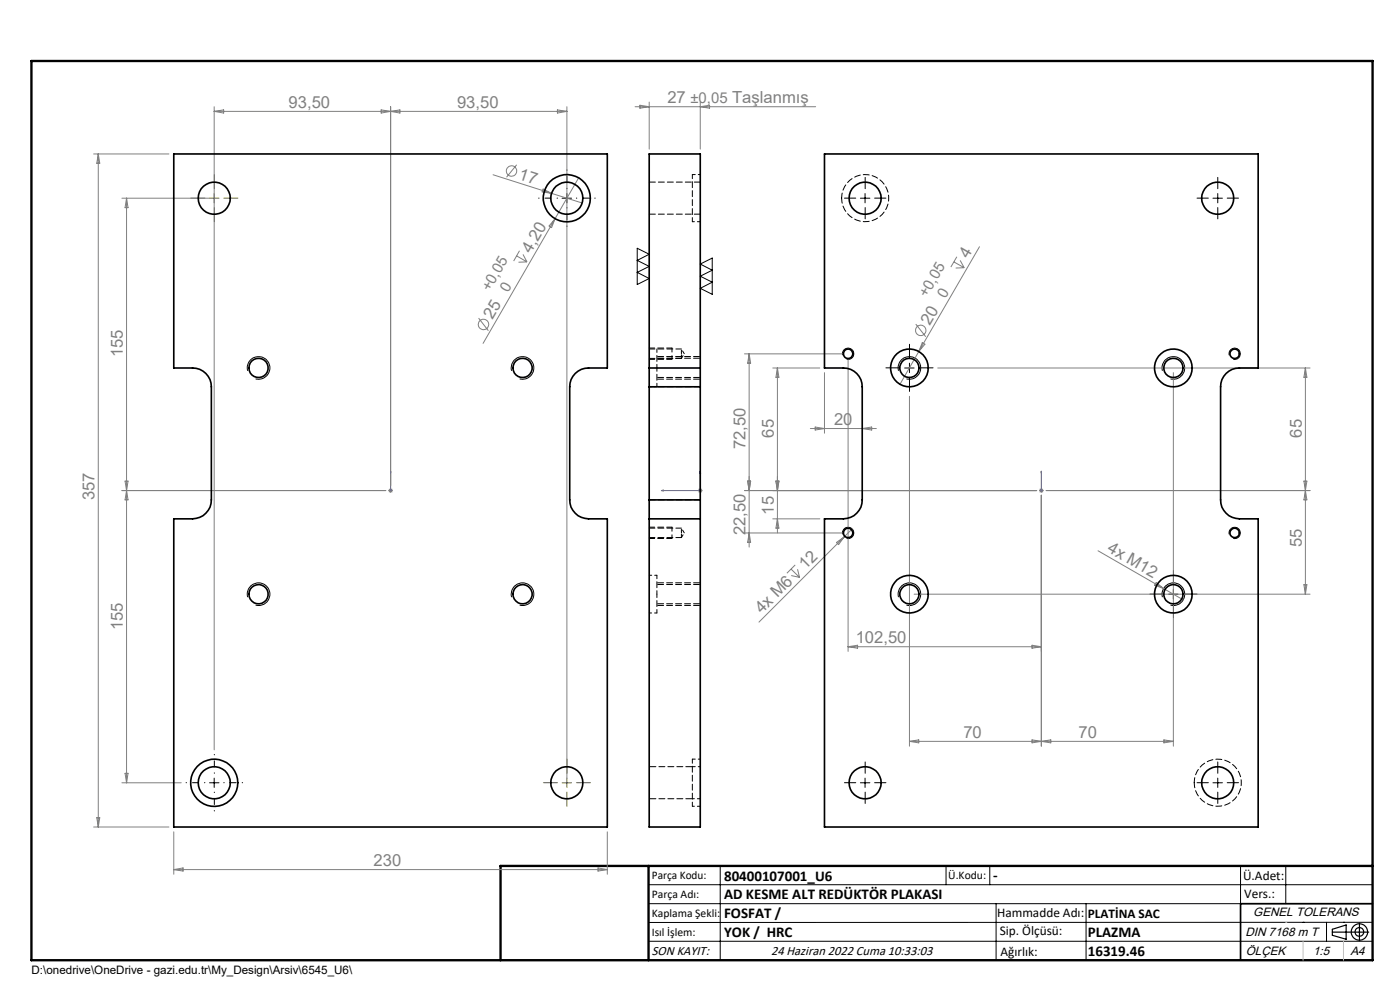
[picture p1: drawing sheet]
<svg xmlns="http://www.w3.org/2000/svg" width="297mm" height="210mm" viewBox="0 0 297 210" stroke-linecap="round" stroke-linejoin="round" font-family="sans-serif">
<g fill="none" stroke="#808080" stroke-width=".21">
<path d="M19.9 32.7h15.9M20.8 32.7v142.7M20.8 32.7l.4 1.9h-.7zM45.4 22.6v136.5M45.4 23.6h74.9M45.4 23.6l2-.3v.7zM80.9 23.3l2 .3-2 .4zM82.9 22.6v80.4M82.9 23.6l1.9-.3v.7zM104.6 37.1l12.4 3.9M109.6 35l-2.1 2.6M118.3 23.3l2 .3-2 .4z"/>
<path d="M120.3 22.6v142.5M122.8 37.7l-5 8.7M134.7 22.6h38.3M135.7 22.3l2 .3-2 .4zM137.7 21.7v9.9M148.6 21.7v9.9M148.6 22.6l1.9-.3v.7zM25.9 42h18.5M26.8 42v124M26.8 42l.4 2.1h-.7zM109.6 54.3l2.2 1.3M110.2 53.2l-1.2 2.2"/>
<path d="M110.9 54l.9 1.6M111.8 55.6h-1.8M115.2 40.1l1.8 .9-2-.3zM117 41l6.5 2.1M117.8 46.4l-15.3 26.4M117.8 46.4l-.8 1.9-.5-.4zM202.4 55.6l2.1 1.2M203 54.5l-1.3 2.1M203.7 55.2l.8 1.6M204.5 56.8l-1.8 .1M207.8 52.3l-12.9 22.3M101.5 67.5l2.1 2.7"/>
<path d="M157.9 75.1h21M158.9 75.1v41M158.9 75.1l.3 1.9h-.6zM163.9 78.1h10M164.9 78.1v35M164.9 78.1l.3 1.9h-.6zM174.9 79v12.9M179.9 76.1v62.1M194.3 68.7l2.1 2.7M194.9 74.6l-4 6.9M195.7 72.7l.5 .3-1.3 1.6zM198.9 78.1h79"/>
<path d="M248.9 79v79.3M276.9 78.1l.3 1.9h-.6zM276.9 78.1v47.9M171.9 90.9h14M172.9 90.6l2 .3-2 .3zM182.9 90.9l2-.3v.6zM192.9 84.1v74.2M25.9 104.1h55.9M26.5 102.1h.7l-.4 2zM26.8 104.1l.4 1.9h-.7zM82.3 104.1h1.1M82.5 103.7l.7 .7"/>
<path d="M82.9 103.5v1.1M83.2 103.7l-.7 .7M148 104.1h1M148.2 103.7l.7 .7M148.6 103.5v1.1M148.9 103.7l-.7 .7M157.9 104.1h62M157.9 113.1h21M158.6 102.1h.6l-.3 2zM158.9 113.1l.3 1.9h-.6zM163.9 110.1h10M164.6 102.1h.6l-.3 2z"/>
<path d="M164.9 110.1l.3 1.9h-.6zM168.7 119.8l-1.8 1.8M177.4 115.1l1.7-1.2-1.2 1.6zM180.8 112.2l-19.8 19.8M220.4 104.1h1M220.6 103.7l.7 .7M220.9 103.5v1.1M220.9 105v53.3M221.3 103.7l-.7 .7M221.9 104.1h56M232.9 116.8l13.9 8M276.6 102.1h.6l-.3 2z"/>
<path d="M276.9 104.1l.3 1.9h-.6zM167.8 120.7l1.8 1.8M167.9 122.1l1.7 .4M169.2 120.7l.4 1.8M179.9 137.2h41M179.9 137.2l2-.3v.6zM193.9 126h84M218.9 136.9l2 .3-2 .3zM245.3 123.6l1.5 1.2-1.9-.7zM246.8 124.8l4.2 2.4M276.6 124h.6l-.3 2zM192.9 157.3h56"/>
<path d="M192.9 157.3l2-.4v.7zM218.9 156.9v.7l4-.7v.7zM246.9 156.9l2 .4-2 .3zM19.9 175.4h15.9M20.5 173.5h.7l-.4 1.9zM25.9 166h12.6M26.5 164h.7l-.4 2zM36.9 176.5v8.9M128.8 176.5v8.9M36.9 184.5h91.9M36.9 184.5l1.9-.4v.7zM126.9 184.1l1.9 .4-1.9 .3z"/>
<circle cx="108.5" cy="36.3" r="1.1"/>
<circle cx="102.6" cy="68.8" r="1.11"/>
<circle cx="195.3" cy="70.1" r="1.09"/>
</g>
<g fill="none" stroke="#000" stroke-width=".21">
<path d="M119.2 42h2M120.3 41.1v1.9M135.2 52.7l2.5 1.2-2.5 1.3 2.5 1.3-2.5 1.3 2.5 1.3-2.5 1.3zM148.6 56l2.5-1.3v7.7l-2.5-1.2 2.5-1.3-2.5-1.3 2.5-1.3zM182.5 42h2M183.5 41.1v1.9M257.3 42h2M258.3 41.1v1.9M52.5 78.7a2.41 2.41 0 0 1 2.1-3.1 2.41 2.41 0 0 1 2.6 2.6 2.41 2.41 0 0 1-3 2.2M108.5 78.7a2.39 2.39 0 0 1 2.2-3 2.39 2.39 0 0 1 2.5 2.5 2.39 2.39 0 0 1-3 2.2M178.8 75.3a1.2 1.2 0 0 1 1-1.5 1.2 1.2 0 0 1 1.3 1.3 1.2 1.2 0 0 1-1.5 1.1M190.6 78.7a2.41 2.41 0 0 1 2.1-3.1 2.41 2.41 0 0 1 2.6 2.6 2.41 2.41 0 0 1-3 2.2"/>
<path d="M191.9 78.1h2M192.9 77v2M246.6 78.7a2.4 2.4 0 0 1 2.1-3.1 2.4 2.4 0 0 1 2.6 2.6 2.4 2.4 0 0 1-3 2.2M260.8 75.3a1.2 1.2 0 0 1 1-1.5 1.2 1.2 0 0 1 1.3 1.3 1.2 1.2 0 0 1-1.5 1.1M178.8 113.3a1.2 1.2 0 0 1 1-1.4 1.2 1.2 0 0 1 1.3 1.3 1.2 1.2 0 0 1-1.5 1M260.8 113.3a1.2 1.2 0 0 1 1.1-1.4 1.2 1.2 0 0 1 1.2 1.3 1.2 1.2 0 0 1-1.5 1M52.5 126.7a2.41 2.41 0 0 1 2.1-3.1 2.41 2.41 0 0 1 2.6 2.7 2.41 2.41 0 0 1-3 2.1M108.5 126.7a2.39 2.39 0 0 1 2.2-3 2.39 2.39 0 0 1 2.5 2.6 2.39 2.39 0 0 1-3 2.1M190.6 126.7a2.41 2.41 0 0 1 2.1-3.1 2.41 2.41 0 0 1 2.6 2.7 2.41 2.41 0 0 1-3 2.1M246.6 126.7a2.4 2.4 0 0 1 2.1-3.1 2.4 2.4 0 0 1 2.6 2.6 2.4 2.4 0 0 1-3 2.2M247.9 126h2M248.9 125.1v2"/>
<path d="M44.5 166h2M45.4 165.1v1.9M182.5 166h2M183.5 165.1v1.9M257.3 166h2M258.3 165.1v1.9M137.6 187.7h153.6M137.6 191.7h153.6M137.6 199.7h153.6M152.8 183.7v20M200.7 183.7v4M210 183.7v4"/>
<path d="M211.3 191.7v12M230.4 191.7v12M263.2 183.7v20M272.8 183.7v8M276.4 195.6h.1M281.4 195.6v4.1M285 195.6h.1M291.2 195.6l-153.6 .1"/>
</g>
<path d="M142.6 73.9v2.3M142.6 111.9v2.3" fill="none" stroke="#000" stroke-width=".21" stroke-dasharray="1.3 .6" stroke-dashoffset=".4" stroke-linecap="butt"/>
<g fill="none" stroke="#000" stroke-width=".25">
<path d="M282.6 197.7h7.8M282.6 197.1l3-.9v3l-3-.8zM288.4 195.8v3.8M106.2 203.7h185"/>
<circle cx="288.4" cy="197.7" r="1.74"/>
<circle cx="288.4" cy="197.7" r=".93"/>
</g>
<path d="M82.9 99.9v.5v-.5M82.9 99.9v4.2M148.6 99.9v.5h-.2zM148.6 99.9v4.2h-8.3M220.9 99.9v.5v-.5M220.9 99.9v4.2M82.9 104v.1zM82.9 104.1h.1M140.3 104.1l.4-.1v.1zM220.9 104v.1zM220.9 104.1h.1" fill="none" stroke="#00f" stroke-width=".21"/>
<g fill="none" stroke="#000" stroke-width=".21" stroke-dasharray="15.2 1.3 1.3 1.3">
<path d="M181.5 42h-2.4M183.5 40v-2.4M183.5 44v2.4M185.5 42h2.4M256.3 42h-2.4M258.3 40v-2.4M258.3 44v2.4M260.3 42h2.4M190.9 78h-3M192.9 76v-3M194.9 78h3M192.9 80v3"/>
<path d="M246.9 126h-3M248.9 124v-3M248.9 128v3M250.9 126h3M181.5 166h-2.4M183.5 164v-2.4M183.5 168v2.4M185.5 166h2.4M256.3 166h-2.4M258.3 164v-2.4M258.3 168v2.4M260.3 166h2.4"/>
</g>
<path d="M118.3 42h-4M120.3 44v4M120.3 40v-4M122.3 42h4M43.5 166h-4M45.5 168v4M45.5 164v-4M47.5 166h4" fill="none" stroke="#000" stroke-width=".21" stroke-dasharray="15.2 1.3 1.3 1.3" stroke-dashoffset="15.1"/>
<path d="M43.5 42h-3M45.5 44v3M45.5 40v-3M47.5 42h3M118.3 166h-3M120.3 168v3M120.3 164v-3M122.3 166h3" fill="none" stroke="#808000" stroke-width=".21" stroke-dasharray="15.2 1.3 1.3 1.3"/>
<path d="M44.5 42h2M45.4 41.1v1.9M119.2 166h2M120.3 165.1v1.9" fill="none" stroke="#808000" stroke-width=".21"/>
<path d="M148.6 75.6h-9.2M139.4 80.4h9.2M139.4 128.4h9.2M148.6 123.6h-9.2" fill="none" stroke="#000" stroke-width=".21" stroke-dasharray="1.3 .6" stroke-dashoffset="-.2"/>
<path d="M137.8 76.2h4.8M142.6 73.8h-4.8M137.8 114.2h4.8M142.6 111.8h-4.8" fill="none" stroke="#000" stroke-width=".21" stroke-dasharray="1.3 .6" stroke-dashoffset=".1"/>
<path d="M142.6 73.8v.1M142.6 111.8v.1" fill="none" stroke="#000" stroke-width=".21" stroke-dasharray="1.3 .6"/>
<path d="M291.2 191.7h-28v12" fill="none" stroke="#000" stroke-width=".35"/>
<path d="M6.7 12.9h284.5v190.8h-284.5zM137.6 183.7v20M291.2 183.7h-185v20" fill="none" stroke="#000" stroke-width=".5"/>
<path d="M276.4 199.7v4M285 199.7v4" fill="none" stroke="#c0c0c0" stroke-width=".21"/>
<path d="M272.8 195.6h.1" fill="none" stroke="#c0c0c0" stroke-width=".25"/>
<g fill="#00f">
<path d="M82.9 99.9v.5zM82.9 104v.1z"/>
<path d="M220.9 99.9v.5zM220.9 104v.1z"/>
<path d="M148.6 99.9v.5h-.2zM140.3 104.1l.4-.1v.1z"/>
</g>
<g fill="none" stroke="#000" stroke-width=".35">
<path d="M36.9 32.7h91.9v45.4h-4a4 4 0 0 0-3.9 3.9v24a4 4 0 0 0 3.9 4.1h4v65.3h-91.9v-65.3h4a4 4 0 0 0 3.9-4.1v-24a4 4 0 0 0-3.9-3.9h-4zM174.9 32.7h92v45.4h-4a4 4 0 0 0-4 3.9v24a4 4 0 0 0 4 4.1h4v65.3h-92v-65.3h4a4 4 0 0 0 4-4.1v-24a4 4 0 0 0-4-3.9h-4zM137.7 78.1v3.9M137.7 78.1h10.9M137.7 78.1v-45.4h10.9v45.4M148.6 78.1v3.9M137.7 82v24M137.7 82h10.9M148.6 82v24M137.7 106v4.1M137.7 110.1h10.9M137.7 110.1v65.3h10.9v-65.3"/>
<path d="M137.7 106h10.9M148.6 106v4.1"/>
<circle cx="45.5" cy="42.1" r="3.4"/>
<circle cx="120.2" cy="42.1" r="5"/>
<circle cx="120.3" cy="42.1" r="3.4"/>
<circle cx="183.5" cy="42.1" r="3.4"/>
<circle cx="258.3" cy="42.1" r="3.4"/>
<circle cx="54.9" cy="78" r="2.04"/>
<circle cx="110.8" cy="78.1" r="2.05"/>
<circle cx="179.9" cy="75" r="1.02"/>
<circle cx="192.9" cy="78" r="4"/>
<circle cx="192.9" cy="78" r="2.05"/>
<circle cx="248.9" cy="78" r="4"/>
<circle cx="248.9" cy="78" r="2.04"/>
<circle cx="261.9" cy="75" r="1"/>
<circle cx="179.9" cy="113" r="1.02"/>
<circle cx="261.9" cy="113" r="1"/>
<circle cx="54.8" cy="126" r="2.03"/>
<circle cx="110.8" cy="126" r="2.04"/>
<circle cx="192.9" cy="126" r="4"/>
<circle cx="192.9" cy="126.1" r="2.05"/>
<circle cx="248.9" cy="126" r="4"/>
<circle cx="248.9" cy="126.1" r="2.04"/>
<circle cx="45.4" cy="166" r="5"/>
<circle cx="45.5" cy="166" r="3.4"/>
<circle cx="120.2" cy="166" r="3.4"/>
<circle cx="183.5" cy="166" r="3.4"/>
<circle cx="258.3" cy="166" r="3.4"/>
</g>
<path d="M146.9 37v10M146.9 161v10" fill="none" stroke="#000" stroke-width=".21" stroke-dasharray="1.3 .6" stroke-dashoffset=".4"/>
<path d="M139.4 78v-4M144.6 75v-1M144.6 76v-1M139.4 82v-4M144.6 113v-1M144.6 114v-1M139.4 126v-4M139.4 130v-4" fill="none" stroke="#000" stroke-width=".21" stroke-dasharray="1.3 .6" stroke-dashoffset=".5"/>
<path d="M148.6 38.6h-10.8M137.8 45.4h10.8M148.6 82h-10.8M148.6 106h-10.8" fill="none" stroke="#000" stroke-width=".21" stroke-dasharray="1.3 .6"/>
<path d="M148.6 37h-1.7M146.9 47h1.7M137.8 82h1.6M137.8 130h1.6M139.4 122h-1.6M146.9 171h1.7M146.9 169.4h1.7M148.6 161h-1.7M148.6 162.6h-1.7" fill="none" stroke="#000" stroke-width=".21" stroke-dasharray="1.3 .6" stroke-dashoffset=".8"/>
<path d="M137.8 76h6.8M144.6 74h-6.8M137.8 114h6.8M144.6 112h-6.8" fill="none" stroke="#000" stroke-width=".21" stroke-dasharray="1.3 .6" stroke-dashoffset=".1"/>
<path d="M144.6 76l.6-1M145.2 75l-.6-1M144.6 114l.6-1M145.2 113l-.6-1" fill="none" stroke="#000" stroke-width=".21" stroke-dasharray="1.3 .6" stroke-dashoffset=".6"/>
<path d="M137.8 169.4h9.1M146.9 162.6h-9.1" fill="none" stroke="#000" stroke-width=".21" stroke-dasharray="1.3 .6" stroke-dashoffset="-.1"/>
<path d="M148.6 76h-9.2M139.4 80.1h9.2M139.4 128.1h9.2M148.6 124h-9.2" fill="none" stroke="#000" stroke-width=".21" stroke-dasharray="1.3 .6" stroke-dashoffset="-.2"/>
<path d="M178.5 42a5 5 0 0 1 7.3-4.4 5 5 0 0 1 .7 8.4 5 5 0 0 1-7.9-3.1l-.1-.9M253.3 166a5 5 0 0 1 7.3-4.4 5 5 0 0 1 .7 8.4 5 5 0 0 1-7.9-3.1l-.1-.9" fill="none" stroke="#000" stroke-width=".21" stroke-dasharray="1.3 .6" stroke-dashoffset=".2"/>
<g font-size="3.5" fill="#808080">
<text x="61.2" y="22.8">93,50</text>
<text x="97" y="22.8">93,50</text>
<text x="141.6" y="21.8">27 ±0,05 Taşlanmış</text>
<text x="109.9" y="37.9" transform="rotate(18 109.9 37.9)">17</text>
<text x="112.6" y="53.8" transform="rotate(-60 112.6 53.8)">4,20</text>
<text x="205.4" y="55" transform="rotate(-60 205.4 55)">4</text>
<text x="104.5" y="67.9" transform="rotate(-60 104.5 67.9)">25</text>
<text x="197.3" y="69.1" transform="rotate(-60 197.3 69.1)">20</text>
<text x="26.1" y="75.8" transform="rotate(-90 26.1 75.8)">155</text>
<text x="158.2" y="95.3" transform="rotate(-90 158.2 95.3)">72,50</text>
<text x="164.2" y="92.8" transform="rotate(-90 164.2 92.8)">65</text>
<text x="176.9" y="90.1">20</text>
<text x="276.2" y="92.8" transform="rotate(-90 276.2 92.8)">65</text>
<text x="20.1" y="106.1" transform="rotate(-90 20.1 106.1)">357</text>
<text x="158.2" y="113.6" transform="rotate(-90 158.2 113.6)">22,50</text>
<text x="164.2" y="109.2" transform="rotate(-90 164.2 109.2)">15</text>
<text x="234.7" y="116.9" transform="rotate(30 234.7 116.9)">4x M12</text>
<text x="276.2" y="116.1" transform="rotate(-90 276.2 116.1)">55</text>
<text x="170.9" y="121" transform="rotate(-45 170.9 121)">12</text>
<text x="161.6" y="130.3" transform="rotate(-45 161.6 130.3)">4x M6</text>
<text x="26.1" y="133.7" transform="rotate(-90 26.1 133.7)">155</text>
<text x="181.5" y="136.4">102,50</text>
<text x="204.4" y="156.5">70</text>
<text x="228.8" y="156.5">70</text>
<text x="79.3" y="183.6">230</text>
</g>
<g font-size="3.2" fill="#808080">
<text x="103.9" y="62" transform="rotate(-60 103.9 62)">+0,05</text>
<text x="107.8" y="62.2" transform="rotate(-60 107.8 62.2)">0</text>
<text x="196.6" y="63.2" transform="rotate(-60 196.6 63.2)">+0,05</text>
<text x="200.6" y="63.4" transform="rotate(-60 200.6 63.4)">0</text>
</g>
<g font-size="3.2">
<text x="153.6" y="186.8">80400107001_U6</text>
<text x="153.6" y="190.8">AD KESME ALT REDÜKTÖR PLAKASI</text>
<text x="210.7" y="186.6">-</text>
<text x="153.6" y="194.8">FOSFAT /</text>
<text x="153.6" y="198.8">YOK / HRC</text>
<text x="230.8" y="198.7">PLAZMA</text>
<text x="230.8" y="202.8">16319.46</text>
</g>
<g font-size="2.8">
<text x="263.7" y="186.7">Ü.Adet:</text>
<text x="263.9" y="190.5">Vers.:</text>
<text x="211.5" y="194.5">Hammadde Adı:</text>
<text x="230.8" y="194.7">PLATİNA SAC</text>
<text x="138.3" y="202.6">SON KAYIT:</text>
<text x="163.6" y="202.6">24 Haziran 2022 Cuma 10:33:03</text>
<text x="212.1" y="198.4">Sip. Ölçüsü:</text>
<text x="212.2" y="202.7">Ağırlık:</text>
</g>
<g font-size="2.6">
<text x="265.9" y="194.4">GENEL TOLERANS</text>
<text x="264.2" y="198.5">DIN 7168 m T</text>
<text x="264.3" y="202.6">ÖLÇEK</text>
<text x="278.5" y="202.6">1:5</text>
<text x="286.5" y="202.6">A4</text>
</g>
<g font-size="2.5">
<text x="138.3" y="186.4">Parça Kodu:</text>
<text x="138.3" y="190.5">Parça Adı:</text>
<text x="201.2" y="186.5">Ü.Kodu:</text>
<text x="138.3" y="194.5">Kaplama Şekli:</text>
<text x="138.3" y="198.6">Isıl İşlem:</text>
<text x="6.7" y="206.7">D:\onedrive\OneDrive - gazi.edu.tr\My_Design\Arsiv\6545_U6\</text>
</g>
</svg>
